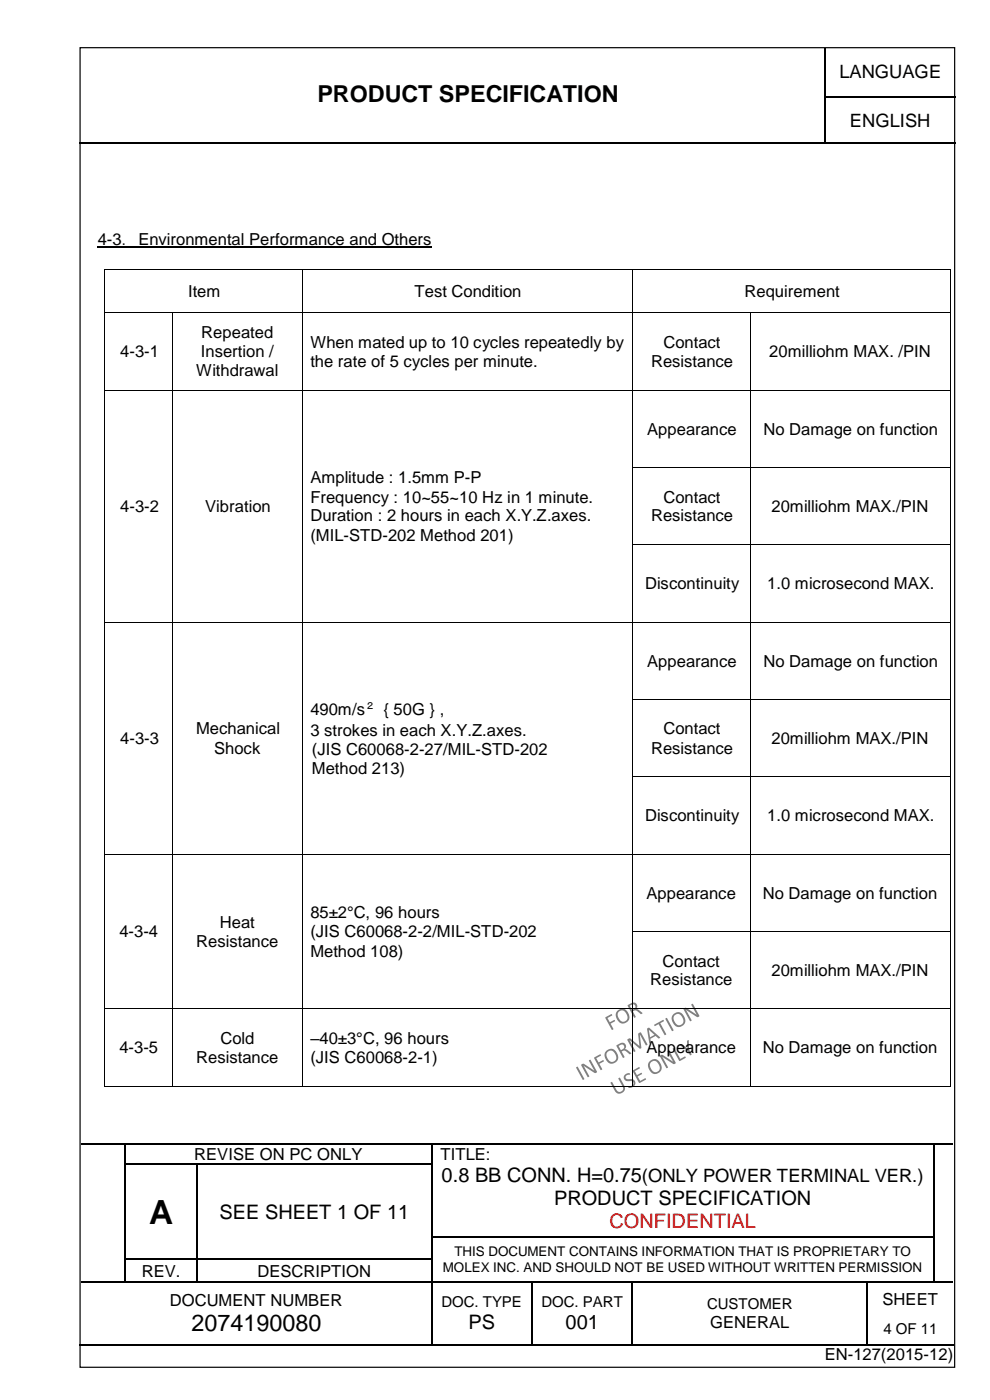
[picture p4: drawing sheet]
<svg xmlns="http://www.w3.org/2000/svg" width="210mm" height="297mm" viewBox="0 0 210 297" stroke-linecap="round" stroke-linejoin="round" font-family="sans-serif">
<g fill="#808080">
<path d="M128.4 215.8l1.2-.7 .1 .1 .1 .2-1 .6 .5 .9 .9-.5 .2 .2-1 .6 .7 1.1-.2 .1-.2 .1zM130.9 214.4a1.42 1.42 0 0 1 1.5-.3 1.42 1.42 0 0 1 1 1.2 1.4 1.4 0 0 1-1.1 1.8 1.4 1.4 0 0 1-1.7-1.3 1.25 1.25 0 0 1 .3-1.4zM131.2 214.7a1.38 1.38 0 0 0 1.2 2 1.22 1.22 0 0 0 0-2.1 .89 .89 0 0 0-1.2 .1zM133.1 213.2l.6-.3a.82 .82 0 0 1 1.2 0 .82 .82 0 0 1 0 1.1l.4 .1 .8 .7a.21 .21 0 0 1 0 .3 .21 .21 0 0 1-.3 0l-.7-.6a.68 .68 0 0 0-.9 .1l.6 1.1-.3 .2zM133.5 213.4l.5 .9 .4-.2a.53 .53 0 0 0 .2-.8 .53 .53 0 0 0-.8-.1z"/>
<path d="M122.2 226.4l.3-.1 1.4 2.6-.2 .1-.2 .1zM123.3 225.8l.5-.1 2.2 1.5-1.2-2.2 .4-.2 1.4 2.5a.4 .4 0 0 1-.7 .2l-2.2-1.4 1.2 2.2-.3 .2zM126 224.3l1.2-.6h.2v.2l-1 .6 .5 .9 .9-.5 .2 .1v.2l-.9 .5 .6 1.1-.1 .1-.3 .1zM128.5 222.9a1.42 1.42 0 0 1 1.5-.3 1.42 1.42 0 0 1 1 1.2 1.38 1.38 0 0 1-1 1.8 1.38 1.38 0 0 1-1.7-1.1 1.33 1.33 0 0 1 .2-1.6zM128.8 223.2a1.38 1.38 0 0 0 1.2 2 1.22 1.22 0 0 0 0-2.1 .88 .88 0 0 0-1.2 .1zM130.7 221.8l.6-.4a.82 .82 0 0 1 1.2 0 .82 .82 0 0 1 0 1.2l.5 .1 .7 .6a.21 .21 0 0 1 0 .3 .21 .21 0 0 1-.3 0l-.6-.5a.68 .68 0 0 0-1 0l.6 1.1-.3 .2zM131.1 221.9l.5 .9 .4-.2a.53 .53 0 0 0 .3-.8 .53 .53 0 0 0-.9-.1zM133 220.5l.6-.2 2 1.6-.3-2.5 .5-.4 1.5 2.6-.4 .2-1.3-2.4 .4 2.9-.2 .1-.2 .1-2.1-1.9 1.2 2.4-.3 .2zM137.2 218.2l.4-.2 2.4 2.2-.4 .1-.6-.5-1.1 .6 .1 .8-.3 .2zM137.6 218.5l.2 1.6 .9-.6zM138.7 217.4l1.9-1 .1 .3-.7 .4 1.2 2.4-.3 .1-1.3-2.3-.7 .4zM141.1 216.1l.3-.1 1.4 2.6-.3 .1zM142.8 215.2a1.42 1.42 0 0 1 1.5-.4 1.42 1.42 0 0 1 .9 1.2 1.4 1.4 0 0 1-1.1 1.9 1.4 1.4 0 0 1-1.6-1.3 1.26 1.26 0 0 1 .3-1.4zM143 215.4a1.43 1.43 0 0 0 1.1 2.1 1.09 1.09 0 0 0 .8-.9 1.09 1.09 0 0 0-.4-1 .89 .89 0 0 0-1.5-.2zM145 214l.5-.2 2.2 1.5-1.2-2.1 .4-.2 1.4 2.5a.4 .4 0 0 1-.7 .2l-2.2-1.5 1.2 2.3-.3 .2z"/>
<path d="M129.4 229.7l.4-.1 .9 1.6a.75 .75 0 0 0 1 .4 .75 .75 0 0 0 .3-1.1l-.9-1.7 .1-.1 .2-.1 .9 1.7a1.15 1.15 0 0 1-.4 1.5 1.15 1.15 0 0 1-1.6-.4zM132.5 228l.3-.2a.47 .47 0 0 1 .8 0v.2a.75 .75 0 0 0-.9 .7l.6 .3a.98 .98 0 0 1 1.4 .7 .98 .98 0 0 1-1.1 1.1 .25 .25 0 0 1-.4 .1 .25 .25 0 0 1 .1-.4 .65 .65 0 0 0 .8-.2 .65 .65 0 0 0-.1-.9h-.4a.9 .9 0 0 1-1.1-.2 .9 .9 0 0 1 0-1.2zM134.2 227.1l1.3-.7 .1 .3-1 .5 .4 .9 1-.5 .1 .1v.2l-.9 .5 .5 .9 1.1-.6 .2 .3-1.5 .7zM137.8 225.1a1.42 1.42 0 0 1 1.5-.3 1.42 1.42 0 0 1 .9 1.2 1.38 1.38 0 0 1-.9 1.8 1.38 1.38 0 0 1-1.8-1.1 1.33 1.33 0 0 1 .3-1.6zM138 225.4a1.38 1.38 0 0 0 1.3 2 1.22 1.22 0 0 0-.1-2.1 .88 .88 0 0 0-1.2 .1zM139.9 223.9l.6-.1 2.2 1.5-1.2-2.2 .4-.2 1.4 2.5a.4 .4 0 0 1-.7 .2l-2.2-1.4 1.2 2.2-.3 .2-1.4-2.5zM142.6 222.5l.4-.2 1.2 2.4 1-.6 .2 .3-1.4 .7zM144.1 221.7l.3-.2 1.3 .9-.1-1.6 .4-.1a3.4 3.4 0 0 0 .6 3l-.3 .2a3.4 3.4 0 0 0-2.2-2.1z"/>
</g>
<g fill="none" stroke="#000" stroke-width=".25">
<path d="M175 10.2v10.2M16.8 30.4h158M175 20.6v9.7M175.1 20.5h27.4M175.1 30.4h27.4M17.2 242.6h9.3M26.6 242.8v4M26.6 247.1v4.8M26.6 252.2v4.9M26.6 257.3v4.9M26.7 242.6h64.7M26.7 247h14.9"/>
<path d="M41.7 247.1v4.8M41.7 252.2v4.9M41.7 257.3v4.9M41.9 247h49.5M91.5 242.8v4M91.5 247.1v4.8M91.5 252.2v4.9M91.5 257.3v4.9M91.6 242.6h106.3M198 242.8v4M198 247.1v4.8M198 252.2v4.9"/>
<path d="M198 257.3v4.9M198.1 242.6h4M17.2 272h9.3M26.6 262.5v4.6M26.6 267.3v4.6M26.7 267.2h14.9M26.7 272h14.9M41.7 262.5v4.6M41.7 267.3v4.6M41.9 267.2h49.5M41.9 272h49.5M91.5 262.5v4.6"/>
<path d="M91.5 267.3v4.6M91.5 272.2v12.9M91.6 262.3h106.3M91.6 272h21.1M112.8 272.2v12.9M112.9 272h21.1M134.1 272.2v12.9M134.2 272h49.5M183.8 272.2v12.9M183.9 272h14M198 262.5v4.6M198 267.3v4.6"/>
<path d="M198.1 272h4M16.9 285.2h74.5M91.6 285.2h21.1M112.9 285.2h21.1M134.2 285.2h49.5M183.9 285.2h18.2"/>
</g>
<g fill="#000">
<path d="M174.8 20.4h.3v.2h-.3z" fill-rule="evenodd"/>
<path d="M174.8 30.3h.3v.3h-.3z" fill-rule="evenodd"/>
<path d="M26.5 242.5h.2v.3h-.2z" fill-rule="evenodd"/>
<path d="M26.5 246.8h.2v.3h-.2z" fill-rule="evenodd"/>
<path d="M26.5 251.9h.2v.3h-.2z" fill-rule="evenodd"/>
<path d="M26.5 257.1h.2v.2h-.2z" fill-rule="evenodd"/>
<path d="M41.6 246.8h.3v.3h-.3z" fill-rule="evenodd"/>
<path d="M41.6 251.9h.3v.3h-.3z" fill-rule="evenodd"/>
<path d="M41.6 257.1h.3v.2h-.3z" fill-rule="evenodd"/>
<path d="M91.4 242.5h.2v.3h-.2z" fill-rule="evenodd"/>
<path d="M91.4 246.8h.2v.3h-.2z" fill-rule="evenodd"/>
<path d="M91.4 251.9h.2v.3h-.2z" fill-rule="evenodd"/>
<path d="M91.4 257.1h.2v.2h-.2z" fill-rule="evenodd"/>
<path d="M197.9 242.5h.2v.3h-.2z" fill-rule="evenodd"/>
<path d="M197.9 246.8h.2v.3h-.2z" fill-rule="evenodd"/>
<path d="M197.9 251.9h.2v.3h-.2z" fill-rule="evenodd"/>
<path d="M197.9 257.1h.2v.2h-.2z" fill-rule="evenodd"/>
<path d="M26.5 262.2h.2v.3h-.2z" fill-rule="evenodd"/>
<path d="M26.5 267.1h.2v.2h-.2z" fill-rule="evenodd"/>
<path d="M26.5 271.9h.2v.3h-.2z" fill-rule="evenodd"/>
<path d="M41.6 262.2h.3v.3h-.3z" fill-rule="evenodd"/>
<path d="M41.6 267.1h.3v.2h-.3z" fill-rule="evenodd"/>
<path d="M41.6 271.9h.3v.3h-.3z" fill-rule="evenodd"/>
<path d="M91.4 262.2h.2v.3h-.2z" fill-rule="evenodd"/>
<path d="M91.4 267.1h.2v.2h-.2z" fill-rule="evenodd"/>
<path d="M91.4 271.9h.2v.3h-.2z" fill-rule="evenodd"/>
<path d="M112.7 271.9h.2v.3h-.2z" fill-rule="evenodd"/>
<path d="M134 271.9h.2v.3h-.2z" fill-rule="evenodd"/>
<path d="M183.7 271.9h.2v.3h-.2z" fill-rule="evenodd"/>
<path d="M197.9 262.2h.2v.3h-.2z" fill-rule="evenodd"/>
<path d="M197.9 267.1h.2v.2h-.2z" fill-rule="evenodd"/>
<path d="M197.9 271.9h.2v.3h-.2z" fill-rule="evenodd"/>
<path d="M91.4 285.1h.2v.3h-.2z" fill-rule="evenodd"/>
<path d="M112.7 285.1h.2v.3h-.2z" fill-rule="evenodd"/>
<path d="M134 285.1h.2v.3h-.2z" fill-rule="evenodd"/>
<path d="M183.7 285.1h.2v.3h-.2z" fill-rule="evenodd"/>
</g>
<path d="M64.7 15.7h70.3v9.7h-70.3z" fill-rule="evenodd" fill="#fff"/>
<path d="M17 10.1h185.4v280h-185.4zM20.7 52.4h70.8" fill="none" stroke="#000" stroke-width=".25"/>
<g fill="#000">
<path d="M22.1 57.2h.2v.1h-.2z" fill-rule="evenodd"/>
<path d="M22.1 57.2h.2v.1h-.2z" fill-rule="evenodd"/>
<path d="M64 57.2h.2v.1h-.2z" fill-rule="evenodd"/>
<path d="M134 57.2h.1v.1h-.1z" fill-rule="evenodd"/>
<path d="M201.4 57.2h.1v.1h-.1z" fill-rule="evenodd"/>
<path d="M201.4 57.2h.1v.1h-.1z" fill-rule="evenodd"/>
<path d="M22.1 66.3h.2v.2h-.2z" fill-rule="evenodd"/>
<path d="M36.6 66.3h.2v.2h-.2z" fill-rule="evenodd"/>
<path d="M64 66.3h.2v.2h-.2z" fill-rule="evenodd"/>
<path d="M134 66.3h.1v.2h-.1z" fill-rule="evenodd"/>
<path d="M159 66.3h.2v.2h-.2z" fill-rule="evenodd"/>
<path d="M201.4 66.3h.1v.2h-.1z" fill-rule="evenodd"/>
<path d="M22.1 82.7h.2v.2h-.2z" fill-rule="evenodd"/>
<path d="M22.1 99.1h.2v.2h-.2z" fill-rule="evenodd"/>
<path d="M36.6 82.7h.2v.2h-.2z" fill-rule="evenodd"/>
<path d="M36.6 99.1h.2v.2h-.2z" fill-rule="evenodd"/>
<path d="M64 82.7h.2v.2h-.2z" fill-rule="evenodd"/>
<path d="M64 99.1h.2v.2h-.2z" fill-rule="evenodd"/>
<path d="M134 82.7h.1v.2h-.1z" fill-rule="evenodd"/>
<path d="M134 99.1h.1v.2h-.1z" fill-rule="evenodd"/>
<path d="M159 82.7h.2v.2h-.2z" fill-rule="evenodd"/>
<path d="M159 99.1h.2v.2h-.2z" fill-rule="evenodd"/>
<path d="M201.4 82.7h.1v.2h-.1z" fill-rule="evenodd"/>
<path d="M201.4 99.1h.1v.2h-.1z" fill-rule="evenodd"/>
<path d="M22.1 115.5h.2v.2h-.2z" fill-rule="evenodd"/>
<path d="M36.6 115.5h.2v.2h-.2z" fill-rule="evenodd"/>
<path d="M64 115.5h.2v.2h-.2z" fill-rule="evenodd"/>
<path d="M134 115.5h.1v.2h-.1z" fill-rule="evenodd"/>
<path d="M159 115.5h.2v.2h-.2z" fill-rule="evenodd"/>
<path d="M201.4 115.5h.1v.2h-.1z" fill-rule="evenodd"/>
<path d="M22.1 131.9h.2v.2h-.2z" fill-rule="evenodd"/>
<path d="M36.6 131.9h.2v.2h-.2z" fill-rule="evenodd"/>
<path d="M64 131.9h.2v.2h-.2z" fill-rule="evenodd"/>
<path d="M134 131.9h.1v.2h-.1z" fill-rule="evenodd"/>
<path d="M159 131.9h.2v.2h-.2z" fill-rule="evenodd"/>
<path d="M201.4 131.9h.1v.2h-.1z" fill-rule="evenodd"/>
<path d="M22.1 148.3h.2v.2h-.2z" fill-rule="evenodd"/>
<path d="M36.6 148.3h.2v.2h-.2z" fill-rule="evenodd"/>
<path d="M64 148.3h.2v.2h-.2z" fill-rule="evenodd"/>
<path d="M134 148.3h.1v.2h-.1z" fill-rule="evenodd"/>
<path d="M159 148.3h.2v.2h-.2z" fill-rule="evenodd"/>
<path d="M201.4 148.3h.1v.2h-.1z" fill-rule="evenodd"/>
<path d="M22.1 164.7h.2v.2h-.2z" fill-rule="evenodd"/>
<path d="M36.6 164.7h.2v.2h-.2z" fill-rule="evenodd"/>
<path d="M64 164.7h.2v.2h-.2z" fill-rule="evenodd"/>
<path d="M134 164.7h.1v.2h-.1z" fill-rule="evenodd"/>
<path d="M159 164.7h.2v.2h-.2z" fill-rule="evenodd"/>
<path d="M201.4 164.7h.1v.2h-.1z" fill-rule="evenodd"/>
<path d="M22.1 181.1h.2v.2h-.2z" fill-rule="evenodd"/>
<path d="M22.1 197.6h.2v.1h-.2z" fill-rule="evenodd"/>
<path d="M36.6 181.1h.2v.2h-.2z" fill-rule="evenodd"/>
<path d="M36.6 197.6h.2v.1h-.2z" fill-rule="evenodd"/>
<path d="M64 181.1h.2v.2h-.2z" fill-rule="evenodd"/>
<path d="M64 197.6h.2v.1h-.2z" fill-rule="evenodd"/>
<path d="M134 181.1h.1v.2h-.1z" fill-rule="evenodd"/>
<path d="M134 197.6h.1v.1h-.1z" fill-rule="evenodd"/>
<path d="M159 181.1h.2v.2h-.2z" fill-rule="evenodd"/>
<path d="M159 197.6h.2v.1h-.2z" fill-rule="evenodd"/>
<path d="M201.4 181.1h.1v.2h-.1z" fill-rule="evenodd"/>
<path d="M201.4 197.6h.1v.1h-.1z" fill-rule="evenodd"/>
<path d="M22.1 213.9h.2v.2h-.2z" fill-rule="evenodd"/>
<path d="M36.6 213.9h.2v.2h-.2z" fill-rule="evenodd"/>
<path d="M64 213.9h.2v.2h-.2z" fill-rule="evenodd"/>
<path d="M134 213.9h.1v.2h-.1z" fill-rule="evenodd"/>
<path d="M159 213.9h.2v.2h-.2z" fill-rule="evenodd"/>
<path d="M201.4 213.9h.1v.2h-.1z" fill-rule="evenodd"/>
<path d="M22.1 230.4h.2v.1h-.2z" fill-rule="evenodd"/>
<path d="M22.1 230.4h.2v.1h-.2z" fill-rule="evenodd"/>
<path d="M36.6 230.4h.2v.1h-.2z" fill-rule="evenodd"/>
<path d="M64 230.4h.2v.1h-.2z" fill-rule="evenodd"/>
<path d="M134 230.4h.1v.1h-.1z" fill-rule="evenodd"/>
<path d="M159 230.4h.2v.1h-.2z" fill-rule="evenodd"/>
<path d="M201.4 230.4h.1v.1h-.1z" fill-rule="evenodd"/>
<path d="M201.4 230.4h.1v.1h-.1z" fill-rule="evenodd"/>
</g>
<g fill="none" stroke="#000" stroke-width=".21">
<path d="M22.2 57.3v9M22.3 57.2h41.7M64.1 57.3v9M64.2 57.2h69.8M134.1 57.3v9M134.1 57.2h67.3M201.5 57.3v9M22.2 66.5v16.2M22.3 66.4h14.3M36.7 66.5v16.2M36.8 66.4h27.2M64.1 66.5v16.2"/>
<path d="M64.2 66.4h69.8M134.1 66.5v16.2M134.1 66.4h24.9M159.1 66.5v16.2M159.2 66.4h42.2M201.5 66.5v16.2M22.2 82.9v16.2M22.2 99.3v16.2M22.3 82.8h14.3M36.7 82.9v16.2M36.7 99.3v16.2M36.8 82.8h27.2"/>
<path d="M64.1 82.9v16.2M64.1 99.3v16.2M64.2 82.8h69.8M134.1 82.9v16.2M134.1 99.3v16.2M134.1 82.8h24.9M134.1 99.2h24.9M159.1 82.9v16.2M159.1 99.3v16.2M159.2 82.8h42.2M159.2 99.2h42.2M201.5 82.9v16.2"/>
<path d="M201.5 99.3v16.2M22.2 115.7v16.2M36.7 115.7v16.2M64.1 115.7v16.2M134.1 115.7v16.2M134.1 115.6h24.9M159.1 115.7v16.2M159.2 115.6h42.2M201.5 115.7v16.2M22.2 132.1v16.2M22.3 132h14.3M36.7 132.1v16.2"/>
<path d="M36.8 132h27.2M64.1 132.1v16.2M64.2 132h69.8M134.1 132.1v16.2M134.1 132h24.9M159.1 132.1v16.2M159.2 132h42.2M201.5 132.1v16.2M22.2 148.5v16.2M36.7 148.5v16.2M64.1 148.5v16.2M134.1 148.5v16.2"/>
<path d="M134.1 148.4h24.9M159.1 148.5v16.2M159.2 148.4h42.2M201.5 148.5v16.2M22.2 164.9v16.2M36.7 164.9v16.2M64.1 164.9v16.2M134.1 164.9v16.2M134.1 164.8h24.9M159.1 164.9v16.2M159.2 164.8h42.2M201.5 164.9v16.2"/>
<path d="M22.2 181.3v16.3M22.2 197.7v16.2M22.3 181.2h14.3M36.7 181.3v16.3M36.7 197.7v16.2M36.8 181.2h27.2M64.1 181.3v16.3M64.1 197.7v16.2M64.2 181.2h69.8M134.1 181.3v16.3M134.1 197.7v16.2M134.1 181.2h24.9"/>
<path d="M134.1 197.6h24.9M159.1 181.3v16.3M159.1 197.7v16.2M159.2 181.2h42.2M159.2 197.6h42.2M201.5 181.3v16.3M201.5 197.7v16.2M22.2 214.1v16.3M22.3 214h14.3M36.7 214.1v16.3M36.8 214h27.2M64.1 214.1v16.3"/>
<path d="M64.2 214h69.8M134.1 214.1v16.3M134.1 214h24.9M159.1 214.1v16.3M159.2 214h42.2M201.5 214.1v16.3M22.3 230.5h14.3M36.8 230.5h27.2M64.2 230.5h69.8M134.1 230.5h24.9M159.2 230.5h42.2"/>
</g>
<text font-size="7.1" x="31.6" y="259.6">A</text>
<g font-size="5">
<text x="67.3" y="21.6">PRODUCT SPECIFICATION</text>
<text x="40.6" y="282.4">2074190080</text>
</g>
<g font-size="4.2">
<text x="93.6" y="250.7">0.8 BB CONN. H=0.75(ONLY POWER TERMINAL VER.)</text>
<text x="117.5" y="255.6">PRODUCT SPECIFICATION</text>
<text x="46.5" y="258.5">SEE SHEET 1 OF 11</text>
<text x="99.3" y="281.9">PS</text>
<text x="119.9" y="281.9">001</text>
</g>
<text font-size="4.2" fill="#f00" x="129.2" y="260.5">CONFIDENTIAL</text>
<g font-size="3.9">
<text x="178" y="16.6">LANGUAGE</text>
<text x="180.2" y="26.8">ENGLISH</text>
</g>
<g font-size="3.5">
<text x="20.7" y="51.9">4-3．Environmental Performance and Others</text>
<text x="39.9" y="63">Item</text>
<text x="87.9" y="63">Test Condition</text>
<text x="157.9" y="63">Requirement</text>
<text x="42.7" y="71.8">Repeated</text>
<text x="25.5" y="75.8">4-3-1</text>
<text x="42.6" y="75.8">Insertion /</text>
<text x="65.8" y="73.8">When mated up to 10 cycles repeatedly by</text>
<text x="65.8" y="77.8">the rate of 5 cycles per minute.</text>
<text x="138" y="77.8">Resistance</text>
<text x="140.7" y="73.8">Contact</text>
<text x="163.1" y="75.8">20milliohm MAX. /PIN</text>
<text x="41.6" y="79.8">Withdrawal</text>
<text x="137.2" y="92.2">Appearance</text>
<text x="161.9" y="92.2">No Damage on function</text>
<text x="65.8" y="102.5">Amplitude : 1.5mm P-P</text>
<text x="65.8" y="106.6">Frequency : 10~55~10 Hz in 1 minute.</text>
<text x="140.7" y="106.6">Contact</text>
<text x="25.5" y="108.6">4-3-2</text>
<text x="43.5" y="108.6">Vibration</text>
<text x="65.8" y="110.6">Duration : 2 hours in each X.Y.Z.axes.</text>
<text x="138" y="110.6">Resistance</text>
<text x="163.6" y="108.6">20milliohm MAX./PIN</text>
<text x="65.8" y="114.7">(MIL-STD-202 Method 201)</text>
<text x="136.8" y="125">Discontinuity</text>
<text x="162.7" y="125">1.0 microsecond MAX.</text>
<text x="137.2" y="141.5">Appearance</text>
<text x="161.9" y="141.5">No Damage on function</text>
<text x="41.6" y="155.8">Mechanical</text>
<text x="65.8" y="151.8">490m/s</text>
<text x="81.3" y="151.8">{ 50G } ,</text>
<text x="140.7" y="155.8">Contact</text>
<text x="25.5" y="157.8">4-3-3</text>
<text x="45.4" y="159.9">Shock</text>
<text x="65.8" y="156.1">3 strokes in each X.Y.Z.axes.</text>
<text x="66.1" y="160.1">(JIS C60068-2-27/MIL-STD-202</text>
<text x="138" y="159.9">Resistance</text>
<text x="163.6" y="157.8">20milliohm MAX./PIN</text>
<text x="66.1" y="164.2">Method 213)</text>
<text x="136.8" y="174.3">Discontinuity</text>
<text x="162.7" y="174.3">1.0 microsecond MAX.</text>
<text x="137.1" y="190.7">Appearance</text>
<text x="161.7" y="190.7">No Damage on function</text>
<text x="46.6" y="196.8">Heat</text>
<text x="65.8" y="194.8">85±2°C, 96 hours</text>
<text x="25.3" y="198.9">4-3-4</text>
<text x="41.6" y="200.9">Resistance</text>
<text x="65.8" y="198.9">(JIS C60068-2-2/MIL-STD-202</text>
<text x="65.8" y="202.9">Method 108)</text>
<text x="137.9" y="209.1">Resistance</text>
<text x="140.5" y="205">Contact</text>
<text x="163.6" y="207.1">20milliohm MAX./PIN</text>
<text x="46.7" y="221.4">Cold</text>
<text x="65.8" y="221.4">–40±3°C, 96 hours</text>
<text x="25.3" y="223.5">4-3-5</text>
<text x="41.6" y="225.5">Resistance</text>
<text x="65.8" y="225.5">(JIS C60068-2-1)</text>
<text x="137.1" y="223.5">Appearance</text>
<text x="161.7" y="223.5">No Damage on function</text>
<text x="41.2" y="246">REVISE ON PC ONLY</text>
<text x="93.4" y="246">TITLE:</text>
<text x="30.1" y="270.8">REV.</text>
<text x="54.6" y="270.8">DESCRIPTION</text>
<text x="36" y="277">DOCUMENT NUMBER</text>
<text x="150.6" y="281.7">GENERAL</text>
<text x="187.1" y="276.8">SHEET</text>
<text x="174.9" y="288.6">EN-127(2015-12)</text>
</g>
<g font-size="3.2">
<text x="93.6" y="277.3">DOC. TYPE</text>
<text x="114.8" y="277.3">DOC. PART</text>
<text x="149.9" y="277.7">CUSTOMER</text>
<text x="187.3" y="283">4 OF 11</text>
</g>
<g font-size="2.8">
<text x="93.9" y="269.8">MOLEX INC. AND SHOULD NOT BE USED WITHOUT WRITTEN PERMISSION</text>
<text x="96.3" y="266.5">THIS DOCUMENT CONTAINS INFORMATION THAT IS PROPRIETARY TO</text>
</g>
<text font-size="2.1" x="77.4" y="150.4">２</text>
</svg>
